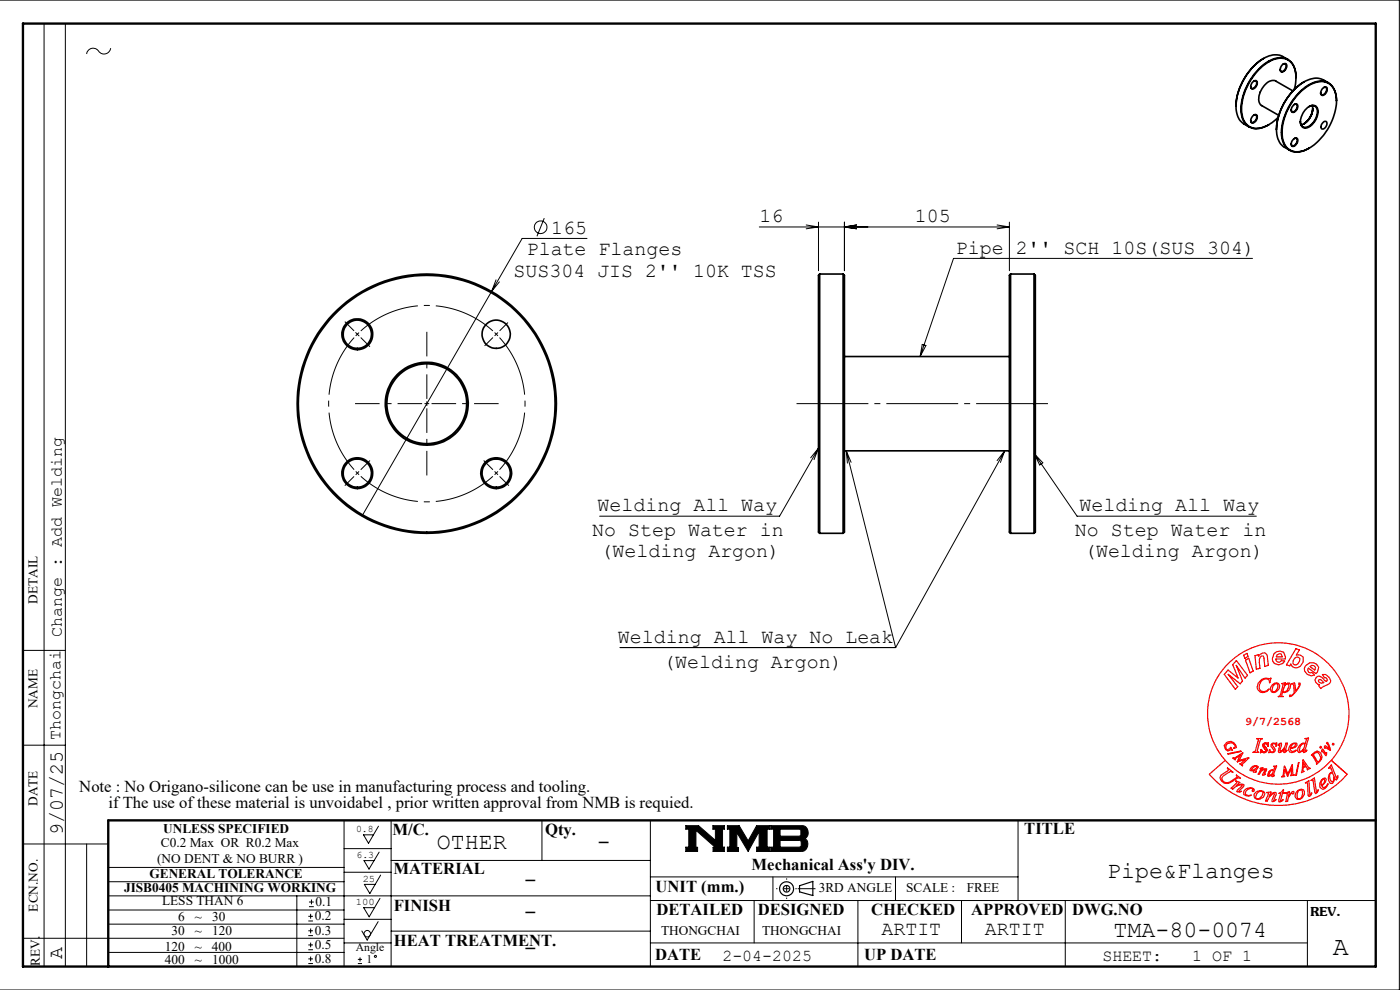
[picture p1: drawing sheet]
<svg xmlns="http://www.w3.org/2000/svg" width="297mm" height="210mm" viewBox="0 0 297 210" stroke-linecap="round" stroke-linejoin="round" font-family="sans-serif">
<g fill="none" stroke="#000" stroke-width=".35">
<path d="M265.7 17.5a.54 .54 0 0 1 .5-.4 .54 .54 0 0 1 .5 .4 1.01 1.01 0 0 1-1.3 1.2v-.6zM266 17.2a.44 .44 0 0 1 .6 .1 .44 .44 0 0 1 0 .6l-.1 .3a.62 .62 0 0 1-.5 .5 .62 .62 0 0 1-.6-.2l-.1-.2M268 12.4a12.8 12.8 0 0 0-5.8 10.1M272 13.7a.55 .55 0 0 1 .9-.1 .55 .55 0 0 1 0 .8l-.1 .2a.67 .67 0 0 1-.4 .6 .67 .67 0 0 1-.8-.2l.1-.7zM272.2 13.6a.44 .44 0 0 1 .6 .1 .44 .44 0 0 1 0 .6l-.1 .3a.62 .62 0 0 1-.4 .5 .62 .62 0 0 1-.7-.2v-.2M273.2 12.6l-1-.6a4.5 4.5 0 0 0-5 1 12.6 12.6 0 0 0-4.9 10.8 3.4 3.4 0 0 0 1.6 2.5l1.1 .6M274.3 19.3l-3.6-2.1a2.25 2.25 0 0 0-2.8 1.3 3.2 3.2 0 0 0-.5 3.8l3.9 2.2M274.6 19a6.2 6.2 0 0 0-.7-5.7 3.7 3.7 0 0 0-4.7-.2 12.5 12.5 0 0 0-5.8 10.8 3.3 3.3 0 0 0 5.1 2.9 8.3 8.3 0 0 0 2.6-1.9M274.9 16.5a3.7 3.7 0 0 0-2.8-4.3 7.5 7.5 0 0 0-6 3.5 11.3 11.3 0 0 0-2.6 9.2 3.3 3.3 0 0 0 5.1 1.9l.6-.4M276 19.4a5.8 5.8 0 0 1 5.3-1.9 4 4 0 0 1 2.2 4.3 12.6 12.6 0 0 1-6.8 10.1 3.3 3.3 0 0 1-4.7-3.1 12.5 12.5 0 0 1 4-9.4zM276.6 17.4a12.7 12.7 0 0 0-5.8 10.1M280.5 18.8a.57 .57 0 0 1 .9-.3 .57 .57 0 0 1 .1 .9l-.2 .3a.63 .63 0 0 1-.4 .5 .63 .63 0 0 1-.7-.2v-.6z"/>
<path d="M280.8 18.5a.5 .5 0 0 1 .7 .3 .5 .5 0 0 1-.2 .6v.1a.59 .59 0 0 1-.5 .6 .59 .59 0 0 1-.6-.3v-.1M281.8 17.6l-1-.6a4.9 4.9 0 0 0-5.5 1.3 12.2 12.2 0 0 0-4.4 10.5 3.4 3.4 0 0 0 1.6 2.4l1.1 .6M265.8 24.6a.52 .52 0 0 1 .7-.2 .52 .52 0 0 1 .2 .7l-.3 .6a.57 .57 0 0 1-.9 .3 .57 .57 0 0 1-.1-.9zM266 24.4a.5 .5 0 0 1 .6 .2 .5 .5 0 0 1-.1 .7l-.2 .2a.51 .51 0 0 1-.4 .5 .51 .51 0 0 1-.5-.3l-.1-.1M274.3 29.7a.57 .57 0 0 1 .8-.4 .57 .57 0 0 1 .1 .9l-.1 .3a.57 .57 0 0 1-.6 .5 .57 .57 0 0 1-.6-.4zM274.4 22.3a.52 .52 0 0 1 .7-.2 .52 .52 0 0 1 .2 .8l-.2 .4a.63 .63 0 0 1-1.1 .3v-.7zM274.6 22.1a.5 .5 0 0 1 .6 .3 .5 .5 0 0 1-.1 .6l-.1 .1a.65 .65 0 0 1-1 .4l-.1-.2M274.6 29.4a.48 .48 0 0 1 .6 .2 .48 .48 0 0 1-.1 .6l-.1 .2a.65 .65 0 0 1-1 .4l-.1-.3M276.8 23.4a1.89 1.89 0 0 1 2.4-.9 3.1 3.1 0 0 1-.8 3.9 1.48 1.48 0 0 1-2.2 .4 3 3 0 0 1 .6-3.4zM277.7 22.6a1.14 1.14 0 0 1 1.4 0 1.14 1.14 0 0 1 .4 1.3 3.3 3.3 0 0 1-2.8 3.1 1.1 1.1 0 0 1-.8-1.2M278.3 22.4a3.5 3.5 0 0 1-2.3 4M278.5 23l-.3 1.2-.5 1-1.1 1 1.1-.9 .6-1.2 .2-1"/>
<path d="M280.7 26a.47 .47 0 0 1 .7-.2 .47 .47 0 0 1 .1 .7l-.2 .3a.62 .62 0 0 1-.4 .5 .62 .62 0 0 1-.6-.1v-.7zM283.5 21.4a3.8 3.8 0 0 0-2.6-4.2 7.2 7.2 0 0 0-6.3 3.6 11.2 11.2 0 0 0-2.5 9.1 3.2 3.2 0 0 0 4.8 1.9l.8-.4M173.9 58.1v55M173.9 58.1a2.22 2.22 0 0 0-.3 1.8v51.5a2.11 2.11 0 0 0 .3 1.7M173.9 58.1h5M178.9 58.1v55M178.9 58.1a2 2 0 0 1 .2 1.8v53l-.2 .2M214.4 58.1v55M214.4 58.1a2.22 2.22 0 0 0-.3 1.8v51.5a2.11 2.11 0 0 0 .3 1.7M214.4 58.1h5M219.4 58.1a2 2 0 0 1 .2 1.8v53l-.2 .2M219.4 58.1v55"/>
<path d="M179.1 75.6h35M179.1 95.6h35M173.9 113.1h5M214.4 113.1h5"/>
<circle cx="75.8" cy="70.9" r="3.3"/>
<circle cx="75.8" cy="70.9" r="2.99"/>
<circle cx="105.3" cy="70.9" r="2.99"/>
<circle cx="90.5" cy="85.6" r="8.8"/>
<circle cx="90.5" cy="85.6" r="27.5"/>
<circle cx="90.5" cy="85.7" r="8.5"/>
<circle cx="90.5" cy="85.6" r="27.2"/>
<circle cx="75.8" cy="100.4" r="3.3"/>
<circle cx="75.8" cy="100.4" r="2.99"/>
<circle cx="105.3" cy="100.4" r="2.99"/>
<circle cx="105.3" cy="100.4" r="3.3"/>
</g>
<g fill="none" stroke="#000" stroke-width=".21">
<path d="M-.1 0h297v210h-297M9.3 5v200M13.9 5v200M23.5 10.2a1.51 1.51 0 0 1-1.3 1.3 1.51 1.51 0 0 1-1.6-1 1.38 1.38 0 0 0-2.2 1M105.2 59.4l-.9 2.4M105.9 59.8l-1.6 2M115.5 46.3l-1.6 3.8M124.5 50.6h-13.7l-6.5 11.2M161.1 48.1h53M171 47.7l2.6 .4-2.6 .4M173.6 47.1v10.3M179.1 47.1v10.3"/>
<path d="M181.7 47.7l-2.6 .4 2.6 .4M211.5 47.7l2.6 .4M214.1 47.1v10.3M214.1 48.1l-2.6 .4M265.7 54.8h-63.4l-7.1 20.8M75.5 70.5l.7 .8M76.2 70.5l-.7 .8M104.3 61.8l-27.5 47.7M195.7 73.1l.7 .2-1.2 2.3zM173.6 95.1l-8.2 14.4h-38.2M173.6 95.1l-.9 2.4M173.6 95.1l-1.6 2"/>
<path d="M179.5 95.6l10.5 41.8M179.5 95.6l1.1 2.5M179.5 95.6l.3 2.6M213.1 95.6l-23.1 41.8M213.1 95.6l-.9 2.5M213.1 95.6l-1.6 2.1M219.4 96.3l9.1 13.2h38M219.4 96.3l1.8 1.9-.6 .4zM4.9 138h9M131.6 137.4h58.4M4.9 158.1h9M4.9 179h18.1"/>
<path d="M18.4 179v26M73 174v31M80.3 175.3l-2.1 3.6-1.1-1.8h2.1M83 174v31M115 174v8.5M138 174v31M145.5 175.1h2.7l3.6 3.2v-2.4h-.6v-.8h2.5v.8h-.4v3.8h.4v.9h-2.4v-.9h.4l-4.1-3.6v3.6h.4v.9h-2.5v-.9h.6v-3.8h-.6zM154.3 175.1h2.5l1.9 3.3 1.8-3.3h2.7v.8h-.5v3.8h.5v.9h-2.7v-.9h.5v-3.3l-2.3 4.2-2.4-4v3.2h.4v.8h-2.4v-.9h.5v-3.8h-.5zM163.5 175.1h6.6a1.47 1.47 0 0 1 1.3 1.2 1.47 1.47 0 0 1-.7 1.6 1.49 1.49 0 0 1 .6 1.6 1.49 1.49 0 0 1-1.3 1.1h-6.5v-.9h.6v-3.8h-.6zM165.5 175.9h4.1l.3 .2v1l-.3 .3h-4.1zM165.5 178.3h4.2l.3 .3v.8l-.4 .3h-4.1zM216 174v17"/>
<path d="M4.9 199h68.1M22.9 184h50.1M23 190h115M23 196h50M23 193h50M23 187h50M63 190v15M65.4 195.4h1M65.4 194.4h1M65.4 198.5h1M65.4 197.4h1M65.5 192.3h1.1"/>
<path d="M65.5 191.3h1.1M65.9 193.8v1.1M65.9 196.9v1.1M65.9 199.9v1M66.1 190.8v1M73 195h10M73 185h10M73 180h10M80.2 195.5l-2.3 3.9-1.1-1.9M80.4 180.8l-2.1 3.6-1.1-1.8h2.1M80.6 190.6l-2.3 3.9-1.1-2h2.2M80.8 185.6l-2.3 3.9-1.2-1.9h2.3"/>
<path d="M83 197.5h55M83 182.5h55M138 186h78M138 191h153.9M160 191v9M164 186v5M182 191v14M190 186v5M204 191v9M226 191v14M277.4 191v14M23 202h50"/>
<path d="M65.4 204.4h1M65.4 201.5h1M65.4 200.4h1M65.4 203.4h1M65.9 202.9v1M73 200h10M75.9 204.4h.9M75.9 203.5h.9M76.4 203.1v.9M138 200h139.4"/>
<circle cx="114.7" cy="48.2" r="1.33"/>
<circle cx="77.9" cy="198.1" r=".68"/>
<circle cx="79.6" cy="202.9" r=".22"/>
</g>
<g fill="none" stroke="#000" stroke-width=".25">
<path d="M169.6 187.9l2.8-.9v3l-2.8-.8z"/>
<circle cx="166.9" cy="188.5" r=".7"/>
<circle cx="166.9" cy="188.5" r="1.48"/>
</g>
<g fill="none" stroke="#f00" stroke-width=".25">
<path d="M263.8 139l.7-.4 .3 .6-.7 .5zM266.2 139.1l.7-.2 .1 .3 .8-.7h.6a2.85 2.85 0 0 1 .7 2.6l-.8 .3-.2-1.6a.45 .45 0 0 0-.1-.5 .45 .45 0 0 0-.5-.1l-.3 .6 .1 1.9-.8 .3zM270.3 138.7l.5-.5 .7-.1 .8 .3 .4 .9v.5h-2l.1 .5 .5 .2 .6-.4 .7 .1-.5 .5-.8 .3-.9-.3-.4-.4-.1-.6zM270.9 138.9l.6-.3 .3 .2 .2 .5h-1.2zM274.6 139.7l.4-.3h.4l.3 .3v.5l-.4 .6-.3 .2h-.4l-.3-.2v-.5zM274.9 137.6l.8 .3-.7 1.1h.9l.6 .4v1l-.6 .9-.6 .3h-.7l-.5-.2-.3-.6-.2 .4-.7-.2zM260.3 157.4l.9-.1a1.62 1.62 0 0 1 1.1 1.3l-.5 .1 .2-.4-.1-.3-.6-.5-.9 .2-.3 .4v.7l.2 .2 .8-.2v-.3l.3 .6-.2-.1-.7 .3-.6-.6-.2-.6zM260.5 159.9l2.7-.6 .1 .1-2.7 .6zM262.3 140.1l2.4 3.2-.6 .6-1.8-2.8 1.3 3.4-.5 .6-2.5-2.1 2 2.7-.5 .5-2.4-3.2 .8-.9 2.1 1.7-1.1-2.8zM264.2 140l.7-.4 1 2.7-.7 .4zM266.6 156.7h1.2l-.5 .3-.5 2-.1 .4 .4 .2h-1.3l.4-.2 .7-2.3v-.3zM267.4 159.7h.1"/>
<path d="M267.7 144.1l.4-.2 1.2 .1 .3-.1-.3 .9a.69 .69 0 0 0-.2-.7 .69 .69 0 0 0-.8-.1 1.7 1.7 0 0 0-.9 2.5 1.34 1.34 0 0 0 1.8-.4l-.4 .6-.9 .2-.5-.1-.6-.5-.1-.5 .2-.9zM268 157.8l1.1-.2-.1 .7-.1-.4-.4-.2-.3 .3 .6 1.1a.88 .88 0 0 1-1.3 .5v.1v-.7l.2 .3 .4 .3 .4-.2v-.3l-.6-.9zM269.8 157.8l1.1-.2-.2 .7-.1-.4-.4-.2-.3 .3 .6 1.1a.84 .84 0 0 1-1.2 .5l-.1 .1 .1-.7 .2 .3 .4 .3 .3-.2v-.3l-.6-.9zM269.9 145.3a.87 .87 0 0 1 .9-.5 .87 .87 0 0 1 .7 .7 1.5 1.5 0 0 1-1.3 1.4l-.5-.2a1.04 1.04 0 0 1 .2-1.4zM270.4 145.1l.4-.1 .2 .1a1.36 1.36 0 0 1-.8 1.7l-.3-.2a1.64 1.64 0 0 1 .5-1.5zM271.2 147.7v.1M271.5 157.7l.2-.1 .2 .2-.4 1.6a2.08 2.08 0 0 0 1.3-1.8h.3l-.5 1.8 .4-.2-.5 .5-.2-.3 .3-.8a1.27 1.27 0 0 1-1.3 1l-.1-.2 .3-1.5-.4 .2zM271.9 145l.8-.2-.2 .5 .8-.5a.49 .49 0 0 1 .5 .6 1.32 1.32 0 0 1-1.7 1.4l-.2 .8 .3 .1-1 .1 .4-.3 .6-2.2v-.2zM272.6 145.4l.6-.3a.6 .6 0 0 1 .1 .8l-.3 .6-.5 .3-.2-.1-.2-.1zM273.8 158.1a.82 .82 0 0 1 1.4-.2 1.42 1.42 0 0 1-1.5 .9l.2 .5 .3 .1 .8-.2-.4 .3-.6 .2-.4-.2a1.1 1.1 0 0 1 .2-1.4zM274 145.1l.6-.3 .2 1.7 .7-.8a.33 .33 0 0 0 .2-.4 .33 .33 0 0 0-.2-.2l.1-.3 .2 .1a4.3 4.3 0 0 1-2.2 2.9v-.3h.4l.6-.6-.2-1.7zM274.1 158.1l.5-.4 .2 .2a1.25 1.25 0 0 1-1 .8z"/>
<path d="M276.2 157.9l.3-.2 .3 .1a1.36 1.36 0 0 1-1 1.6 .87 .87 0 0 1 .1-1.2zM276.9 156.7l.7-.1-.8 2.8 .5-.2-.3 .2-.5 .2 .1-.7-.3 .4-.8 .3a1.34 1.34 0 0 1 1.2-2l.2 .2 .3-.9-.1-.2zM277 141.2l.9-.6h.7l.7 .3 .5 .6-.3 1-.3 .4-1.6-1.2-.2 .5 .2 .4 .7 .1 .6 .5-.7 .2-.9-.4-.5-.7-.1-.6zM277.9 141.4l.4-.3 .6 .1 .2 .4-.2 .5zM278.8 159.9l.7-.3 .3 .3 .4 .8-.3 .7-.3 .2-.9-1.4zM279.3 143.6a1.09 1.09 0 0 1 1.7 .7l.3 .3 .3-.4-.3-.5h-.3l-.5-.6h.7l.8 .6 .3 .6a1.67 1.67 0 0 1-1.5 1.3l-.6 .5-.4-.6 .2-.3-.5-.1-.3-.3-.3-.6zM279.8 144.2h.5l.5 .6-.5 .1-.5-.2zM280 158.4h.3v.2l-.3 .1zM280.6 159.3l-.1 .2-.1-.3 .1-.3 .8 1 .1-.2-.1 .6-.7-1M281.4 157.5h.3l.2 .5 .3 1.2-1.1-.7-.1 .2 .1-.5 .9 .6zM282.8 157.7l.2 .1-.1 .2-.3-.1zM259.9 161.3a15 15 0 0 1 .9-20.8 15 15 0 0 1 20.8 0 15 15 0 0 1 .8 20.8"/>
<path d="M259.9 161.3l-3.4 2.9a19.5 19.5 0 0 0 29.3 0l-3.4-2.9M259.9 161.3a15 15 0 0 0 22.5 0M260.3 162.9l1.2 .9-.5-.2-1.2 .8a.82 .82 0 0 0-.6 .8 .82 .82 0 0 0 .7 .8 2.73 2.73 0 0 0 2.4-1l.2-.3-.2-.3 .9 .7-.7-.1-1.1 .8a1.51 1.51 0 0 1-1.5 .3 1.51 1.51 0 0 1-1.1-1.2l.2-.5 1.6-1zM261.6 160.7l.3 .1 1.7-1.1-.7 1.6 2-.5-1.4 1.4 .1 .2-.6-.4 1.2-.9-1.7 .5 .6-1.4-1.1 .7v.3zM262.2 165.7l.8 .3-.7 .7 .3-.2a1.25 1.25 0 0 1 1.3 0v.2l-1.1 1.1 .5 .1-.3 .1-.6-.1 .1-.3 1-1a1.97 1.97 0 0 0-2 .8l-.3-.2 1-1a.31 .31 0 0 0 .2-.3 .31 .31 0 0 0-.2-.2zM264.3 167.4l.2-.2a1.27 1.27 0 0 1 1.6 .3l-.1 .3-.2 .1a.26 .26 0 0 1-.1-.3 .26 .26 0 0 1 .2-.2l-.1-.1a1.16 1.16 0 0 0-1.6 1.1 1.24 1.24 0 0 0 1.3 .3l-.5 .2-.7-.1-.4-.3-.1-.6zM265.7 162.6l1-.2 .3 .3-.7 .9 .2 .1-.6 .1 .3-.5-.4 .2-.6-.1v-.3zM266 162.7l.2-.1h.4a.94 .94 0 0 1-1.1 .7zM266.3 168.1l.3-.2a.98 .98 0 0 1 1.1-.2 .98 .98 0 0 1 .6 .9 1.39 1.39 0 0 1-2.1 .7l-.2-.6zM266.8 168.2l.4-.3 .4-.1 .3 .3a1.43 1.43 0 0 1-1.2 1.4l-.3-.2v-.4zM267.3 163l.6-.1-.2 .5 .3-.2 .7-.1-.5 1.1h.2a.34 .34 0 0 1-.2 .2 .34 .34 0 0 1-.4-.1l.6-1.1a1.38 1.38 0 0 0-1.2 1h-.3l.7-1.1zM268.7 168.1l.9-.1-.4 1 .3-.3a1.19 1.19 0 0 1 1.2-.6v.4l-.5 1.3 .6-.2-.8 .5-.2-.2 .5-1.6a2.13 2.13 0 0 0-1.5 1.6h-.3l.5-1.3a.32 .32 0 0 0-.3-.5z"/>
<path d="M269.6 163.5h.5a.85 .85 0 0 1-.9 1zM270.3 162.5h.5l-.7 2.1 .2-.2 .1 .1-.6 .3 .1-.5-.9 .4-.1-.3 .3-.8 .4-.2 .6-.1 .2-.6zM271.3 169.9l.2 .2 .7-.5-.6 .3 .5-1.6h.4v-.2l-.4 .1 .2-.6-.9 .6 .3 .1-.4 1.6M272.5 162.5l-.3 2-.3 .3 .6-.1-.2-.1 .2-1.4 .7 1.4 .7-1.6 .1 1.3-.2 .2 .7-.1-.3-.2v-1.9l-1 1.9-.6-1.7M272.7 168.2l.8-.3-.2 1.1a1.46 1.46 0 0 1 1.1-1.1l.1 .1-.1 .4-.3-.2-.2 .1a2.49 2.49 0 0 0-.7 1.7h-.4l.3-1.7zM275.2 167.8a.86 .86 0 0 1 1.5 .1 1.43 1.43 0 0 1-1.5 1.7l-.4-.5a1.37 1.37 0 0 1 .4-1.3zM275.4 167.8l.4-.2h.4a1.4 1.4 0 0 1-.5 1.8h-.4a1.57 1.57 0 0 1 .1-1.6zM275.4 161.8l.2-.1-.6 2.8h-.1zM276.5 161.7l.4 .7-.5 .3zM276.9 166l.8-.4 .2 3 .4-.4-.5 .7-.3-.2-.1-2.6zM277.3 163l.1 .3 .5-.3-.3-.1-1.1-1.7-.4 2.7 .5-.3-.2-.2v-.5l.7-.3 .3 .4M278.1 165.5l.7-.5 .5 3 .4-.5-.4 .8-.3-.1-.4-2.5-.1-.3z"/>
<path d="M278.2 160.1l1.2-.8 .7 .3 .4 .9-.1 .5-1.1 1.1v-.3zM278.4 160.3h.1M280.4 165.4l.6-.4 .3 .2a1.5 1.5 0 0 1-.9 1.5l.3 .4 .5-.1 .5-.8a1.27 1.27 0 0 1-1.1 1.2l-.5-.3a1.58 1.58 0 0 1 .3-1.7zM280.6 165.3l.2-.1a.91 .91 0 0 1-.5 1.4 1.27 1.27 0 0 1 .3-1.3zM282.3 164l.2-.1a1.46 1.46 0 0 1 .3 1.9h-.3a1.43 1.43 0 0 1-.2-1.8zM282.4 162.3l1.2 2.8 .2-.5v.4l-.3 .4h-.2l-.2-.6v.6l-.3 .7-.4 .1a1.32 1.32 0 0 1-.6-1.3 1.32 1.32 0 0 1 .9-1.1l-.4-1-.4 .1z"/>
</g>
<path d="M164.6 188.5h4.4M166.9 186.3v4.4" fill="none" stroke="#000" stroke-width=".21" stroke-dasharray="15.2 1.3 1.3 1.3" stroke-dashoffset="15" stroke-linecap="butt"/>
<g fill="none" stroke="#000" stroke-width=".21" stroke-dasharray="15.2 1.3 1.3 1.3" stroke-linecap="butt">
<path d="M75.1 70.2l-1.9-2M76.5 71.6l2 2M104.6 71.6l-1.8 1.8M105.3 70.9l-.4-.4M105.3 70.9l.3 .3M105.3 70.9l.3-.4M105.3 70.9l-.4 .3M106 70.2l1.8-1.8M76.5 99.6l2-1.9M90.6 85.6v-.5M90.6 85.6h-.5M90.6 85.6v.5"/>
<path d="M90.6 85.6h.5M104.6 99.6l-2-1.9M75.1 101.1l-1.9 1.9M75.8 100.4l.4 .3M75.8 100.4l-.3-.4M75.8 100.4l-.3 .3M75.8 100.4l.4-.4M105.3 100.4l.3-.4M105.3 100.4l-.4 .3M105.3 100.4l.3 .3M105.3 100.4l-.4-.4M106 101.1l1.9 1.9"/>
<path d="M169.2 188.5h3.8"/>
</g>
<path d="M4.9 5h287v200h-287zM291.9 174h-268.9v31" fill="none" stroke="#000" stroke-width=".5"/>
<path d="M145.5 175.1v.8h.6v3.8h-.6v.9h2.5v-.9h-.4v-3.6l4.1 3.6h-.4v.9h2.4v-.9h-.4v-3.8h.4v-.8h-2.5v.8h.6v2.4l-3.6-3.2zM154.3 175.1v.8h.5v3.8h-.5v.9h2.4v-.8h-.4v-3.2l2.4 4 2.3-4.2v3.3h-.5v.9h2.7v-.9h-.5v-3.8h.5v-.8h-2.7l-1.8 3.3-1.9-3.3zM165.5 178.3h4.2l.3 .2v.9l-.3 .3h-4.2zM163.5 175.1v.8h.6v3.8h-.6v.9l7-.1 .6-.5 .3-.8-.1-.8-.6-.5a1.5 1.5 0 0 0 .7-1.6 1.5 1.5 0 0 0-1.3-1.2zM165.5 175.9h4.1l.3 .2v1l-.3 .3h-4.1z" fill-rule="evenodd" fill="#000"/>
<path d="M75.1 71.6a20.8 20.8 0 0 0 0 28M104.6 70.2a20.8 20.8 0 0 0-28.1 0M106 99.6a20.8 20.8 0 0 0 0-28M76.5 101a20.8 20.8 0 0 0 28.1 0" fill="none" stroke="#000" stroke-width=".21" stroke-dasharray="15.2 1.3 1.3 1.3" stroke-dashoffset="1.8" stroke-linecap="butt"/>
<path d="M89.6 85.6h-14.3M90.6 84.6v-14.2M90.6 86.6v14.3M91.6 85.6h14.2" fill="none" stroke="#000" stroke-width=".21" stroke-dasharray="15.2 1.3 1.3 1.3" stroke-dashoffset="10" stroke-linecap="butt"/>
<path d="M222.6 85.6h-53.9" fill="none" stroke="#000" stroke-width=".21" stroke-dasharray="15.2 1.3 1.3 1.3" stroke-dashoffset="-.2" stroke-linecap="butt"/>
<text font-size="5.6" x="282.7" y="202.6">A</text>
<g font-size="4.9">
<text x="92.7" y="180.1">OTHER</text>
<text x="126.6" y="180.1">-</text>
<text x="111" y="188.2">-</text>
<text x="234.9" y="186.3">Pipe&amp;Flanges</text>
<text x="111" y="195">-</text>
<text x="111" y="202.5">-</text>
<text x="236.2" y="198.8">TMA-80-0074</text>
</g>
<g font-size="4.2">
<text x="161.1" y="47.1">16</text>
<text x="194.1" y="47.1">105</text>
<text x="116.9" y="49.6">165</text>
<text x="202.8" y="53.8">Pipe 2'' SCH 10S(SUS 304)</text>
<text x="108.9" y="58.7">SUS304 JIS 2'' 10K TSS</text>
<text x="111.7" y="54.1">Plate Flanges</text>
<text x="125.6" y="113.7">No Step Water in</text>
<text x="126.8" y="108.4">Welding All Way</text>
<text x="228" y="113.7">No Step Water in</text>
<text x="229" y="108.4">Welding All Way</text>
<text x="127.4" y="118.1">(Welding Argon)</text>
<text x="230" y="118.1">(Welding Argon)</text>
<text x="131.1" y="136.4">Welding All Way No Leak</text>
<text x="140.7" y="141.8">(Welding Argon)</text>
<text x="13.3" y="177.1" transform="rotate(-90 13.3 177.1)">9/07/25</text>
<text x="278" y="194.3">REV.</text>
<text x="13.2" y="203.4" transform="rotate(-90 13.2 203.4)">A</text>
<text x="187" y="198.4">ARTIT</text>
<text x="208.9" y="198.4">ARTIT</text>
</g>
<g font-size="3.5">
<text x="13.1" y="135.1" transform="rotate(-90 13.1 135.1)">Change : Add Welding</text>
<text x="12.8" y="157" transform="rotate(-90 12.8 157)">Thongchai</text>
<text x="16.8" y="168">Note : No Origano-silicone can be use in manufacturing process and tooling.</text>
<text x="23" y="171.5">if The use of these material is unvoidabel , prior written approval from NMB is requied.</text>
<text x="83.3" y="177.2">M/C.</text>
<text x="115.7" y="177.2">Qty.</text>
<text x="217.3" y="176.8">TITLE</text>
<text x="83.5" y="185.5">MATERIAL</text>
<text x="159.4" y="184.6">Mechanical Ass'y DIV.</text>
<text x="139.1" y="189.2">UNIT (mm.)</text>
<text x="83.5" y="193.2">FINISH</text>
<text x="139.3" y="194.2">DETAILED</text>
<text x="160.7" y="194.2">DESIGNED</text>
<text x="184.8" y="194.2">CHECKED</text>
<text x="206" y="194.2">APPROVED</text>
<text x="227.4" y="194.2">DWG.NO</text>
<text x="83.5" y="200.7">HEAT TREATMENT.</text>
<text x="139" y="203.5">DATE</text>
<text x="153.2" y="203.9">2-04-2025</text>
<text x="183.3" y="203.7">UP DATE</text>
<text x="233.9" y="203.8">SHEET:</text>
<text x="252.9" y="203.8">1 OF 1</text>
</g>
<g font-size="2.8">
<text x="8" y="128" transform="rotate(-90 8 128)">DETAIL</text>
<text x="8" y="150.2" transform="rotate(-90 8 150.2)">NAME</text>
<text x="8" y="171" transform="rotate(-90 8 171)">DATE</text>
<text x="34.2" y="179.7">C0.2 Max OR R0.2 Max</text>
<text x="34.6" y="176.6">UNLESS SPECIFIED</text>
<text x="33.3" y="183">(NO DENT &amp; NO BURR )</text>
<text x="26.3" y="189.2">JISB0405 MACHINING WORKING</text>
<text x="31.7" y="186.2">GENERAL TOLERANCE</text>
<text x="173.7" y="189.2">3RD ANGLE</text>
<text x="192.2" y="189.2">SCALE :</text>
<text x="205.1" y="189.2">FREE</text>
<text x="8" y="193.4" transform="rotate(-90 8 193.4)">ECN.NO.</text>
<text x="34.4" y="192.1">LESS THAN 6</text>
<text x="37.8" y="195.4">6</text>
<text x="41.3" y="195.4">~</text>
<text x="45" y="195.4">30</text>
<text x="66.8" y="195.2">0.2</text>
<text x="66.9" y="192.2">0.1</text>
<text x="35" y="201.8">120</text>
<text x="36.4" y="198.4">30</text>
<text x="41.3" y="201.8">~</text>
<text x="41.3" y="198.4">~</text>
<text x="45" y="201.8">400</text>
<text x="45" y="198.4">120</text>
<text x="66.8" y="198.3">0.3</text>
<text x="66.8" y="201.3">0.5</text>
<text x="140.2" y="198.4">THONGCHAI</text>
<text x="161.7" y="198.4">THONGCHAI</text>
<text x="8.4" y="204.9" transform="rotate(-90 8.4 204.9)">REV.</text>
<text x="35" y="204.5">400</text>
<text x="41.3" y="204.5">~</text>
<text x="45" y="204.5">1000</text>
<text x="66.8" y="204.3">0.8</text>
</g>
<text font-size="2.5" fill="#f00" x="264.1" y="153.8">9/7/2568</text>
<g font-size="2.5">
<text x="75.5" y="201.8">Angle</text>
<text x="77.7" y="204.3">1</text>
</g>
<g font-size="2.1">
<text x="75.5" y="176.6">0.8</text>
<text x="75.7" y="182">6.3</text>
<text x="76.9" y="187.1">25</text>
<text x="75.5" y="192">100</text>
</g>
</svg>
